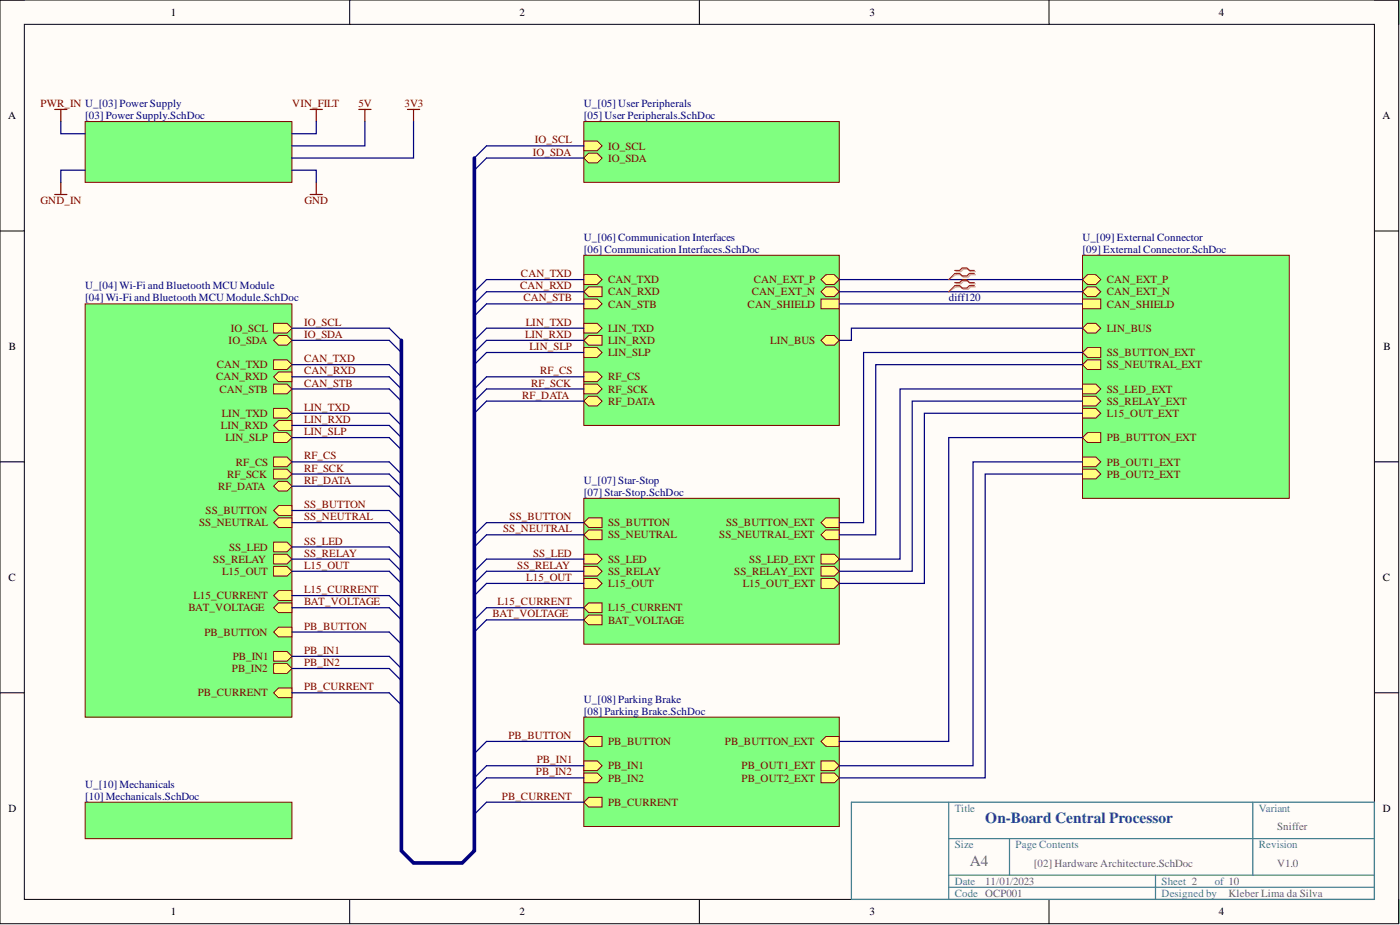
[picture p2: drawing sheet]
<svg xmlns="http://www.w3.org/2000/svg" width="292mm" height="193mm" viewBox="0 0 292 193" stroke-linecap="round" stroke-linejoin="round" font-family="sans-serif">
<path d="M0 0h291.8v192.7h-291.8z" fill-rule="evenodd" fill="#fffcf8"/>
<path d="M0 0h291.8v192.7h-291.8z" fill="none" stroke="#000" stroke-width=".21"/>
<path d="M5.1 5.1h281.7v182.5h-281.7z" fill-rule="evenodd" fill="#fffcf8"/>
<g fill="none" stroke="#000" stroke-width=".21">
<path d="M0 0h5.1M5.1 5.1h281.7v182.5h-281.7zM73 0v5.1M145.9 0v5.1M218.9 0v5.1M286.8 0h5v5.1M0 48.2h5.1M286.8 48.2h5M0 96.4h5.1M286.8 96.4h5M0 144.5h5.1M286.8 144.5h5"/>
<path d="M73 187.6v5.1M145.9 187.6v5.1M218.9 187.6v5.1M291.8 187.6v5.1"/>
</g>
<path d="M177.6 167.4h109.2v20.2h-109.2zM197.9 175h88.9M197.9 167.4v20.2M210.6 175v7.6M261.4 167.4v15.2M197.9 182.6h88.9M197.9 185.1h88.9M241.1 182.6v5" fill="none" stroke="#45818e" stroke-width=".25"/>
<path d="M17.8 25.4h43.1v12.6h-43.1z" fill-rule="evenodd" fill="#80ff80"/>
<path d="M17.8 25.4h43.1v12.6h-43.1z" fill="none" stroke="#800000" stroke-width=".21"/>
<path d="M121.8 25.4h53.3v12.6h-53.3z" fill-rule="evenodd" fill="#80ff80"/>
<path d="M121.8 25.4h53.3v12.6h-53.3z" fill="none" stroke="#800000" stroke-width=".21"/>
<path d="M121.8 29.4h2.8l1 1-1 1h-2.8z" fill-rule="evenodd" fill="#ffff80"/>
<path d="M121.8 29.4h2.8l1 1-1 1h-2.8z" fill="none" stroke="#800000" stroke-width=".21"/>
<path d="M121.8 33l1-1h1.8l1 1-1 1h-1.8z" fill-rule="evenodd" fill="#ffff80"/>
<path d="M121.8 33l1-1h1.8l1 1-1 1h-1.8z" fill="none" stroke="#800000" stroke-width=".21"/>
<path d="M17.8 63.4h43.1v86.2h-43.1z" fill-rule="evenodd" fill="#80ff80"/>
<path d="M17.8 63.4h43.1v86.2h-43.1z" fill="none" stroke="#800000" stroke-width=".21"/>
<path d="M57.1 67.5h2.8l1 1-1 1h-2.8z" fill-rule="evenodd" fill="#ffff80"/>
<path d="M57.1 67.5h2.8l1 1-1 1h-2.8z" fill="none" stroke="#800000" stroke-width=".21"/>
<path d="M57.1 71l1-1h1.8l1 1-1 1h-1.8z" fill-rule="evenodd" fill="#ffff80"/>
<path d="M57.1 71l1-1h1.8l1 1-1 1h-1.8z" fill="none" stroke="#800000" stroke-width=".21"/>
<path d="M57.1 144.5l1-1h2.8v2h-2.8z" fill-rule="evenodd" fill="#ffff80"/>
<path d="M57.1 144.5l1-1h2.8v2h-2.8z" fill="none" stroke="#800000" stroke-width=".21"/>
<path d="M57.1 124.2l1-1h2.8v2.1h-2.8z" fill-rule="evenodd" fill="#ffff80"/>
<path d="M57.1 124.2l1-1h2.8v2.1h-2.8z" fill="none" stroke="#800000" stroke-width=".21"/>
<path d="M57.1 126.8l1-1h2.8v2h-2.8z" fill-rule="evenodd" fill="#ffff80"/>
<path d="M57.1 126.8l1-1h2.8v2h-2.8z" fill="none" stroke="#800000" stroke-width=".21"/>
<path d="M57.1 75.1h2.8l1 1-1 1h-2.8z" fill-rule="evenodd" fill="#ffff80"/>
<path d="M57.1 75.1h2.8l1 1-1 1h-2.8z" fill="none" stroke="#800000" stroke-width=".21"/>
<path d="M57.1 78.6l1-1h2.8v2h-2.8z" fill-rule="evenodd" fill="#ffff80"/>
<path d="M57.1 78.6l1-1h2.8v2h-2.8z" fill="none" stroke="#800000" stroke-width=".21"/>
<path d="M57.1 80.1h2.8l1 1-1 1.1h-2.8z" fill-rule="evenodd" fill="#ffff80"/>
<path d="M57.1 80.1h2.8l1 1-1 1.1h-2.8z" fill="none" stroke="#800000" stroke-width=".21"/>
<path d="M57.1 88.8l1-1.1h2.8v2.1h-2.8z" fill-rule="evenodd" fill="#ffff80"/>
<path d="M57.1 88.8l1-1.1h2.8v2.1h-2.8z" fill="none" stroke="#800000" stroke-width=".21"/>
<path d="M57.1 85.2h2.8l1 1-1 1h-2.8z" fill-rule="evenodd" fill="#ffff80"/>
<path d="M57.1 85.2h2.8l1 1-1 1h-2.8z" fill="none" stroke="#800000" stroke-width=".21"/>
<path d="M57.1 90.3h2.8l1 1-1 1h-2.8z" fill-rule="evenodd" fill="#ffff80"/>
<path d="M57.1 90.3h2.8l1 1-1 1h-2.8z" fill="none" stroke="#800000" stroke-width=".21"/>
<path d="M57.1 95.3h2.8l1 1.1-1 1h-2.8z" fill-rule="evenodd" fill="#ffff80"/>
<path d="M57.1 95.3h2.8l1 1.1-1 1h-2.8z" fill="none" stroke="#800000" stroke-width=".21"/>
<path d="M57.1 97.9h2.8l1 1-1 1h-2.8z" fill-rule="evenodd" fill="#ffff80"/>
<path d="M57.1 97.9h2.8l1 1-1 1h-2.8z" fill="none" stroke="#800000" stroke-width=".21"/>
<path d="M57.1 101.4l1-1h1.8l1 1-1 1h-1.8z" fill-rule="evenodd" fill="#ffff80"/>
<path d="M57.1 101.4l1-1h1.8l1 1-1 1h-1.8z" fill="none" stroke="#800000" stroke-width=".21"/>
<path d="M57.1 106.5l1-1h2.8v2h-2.8z" fill-rule="evenodd" fill="#ffff80"/>
<path d="M57.1 106.5l1-1h2.8v2h-2.8z" fill="none" stroke="#800000" stroke-width=".21"/>
<path d="M57.1 109l1-1h2.8v2h-2.8z" fill-rule="evenodd" fill="#ffff80"/>
<path d="M57.1 109l1-1h2.8v2h-2.8z" fill="none" stroke="#800000" stroke-width=".21"/>
<path d="M57.1 113.1h2.8l1 1-1 1h-2.8z" fill-rule="evenodd" fill="#ffff80"/>
<path d="M57.1 113.1h2.8l1 1-1 1h-2.8z" fill="none" stroke="#800000" stroke-width=".21"/>
<path d="M57.1 115.6h2.8l1 1-1 1.1h-2.8z" fill-rule="evenodd" fill="#ffff80"/>
<path d="M57.1 115.6h2.8l1 1-1 1.1h-2.8z" fill="none" stroke="#800000" stroke-width=".21"/>
<path d="M57.1 118.2h2.8l1 1-1 1h-2.8z" fill-rule="evenodd" fill="#ffff80"/>
<path d="M57.1 118.2h2.8l1 1-1 1h-2.8z" fill="none" stroke="#800000" stroke-width=".21"/>
<path d="M57.1 131.9l1-1.1h2.8v2.1h-2.8z" fill-rule="evenodd" fill="#ffff80"/>
<path d="M57.1 131.9l1-1.1h2.8v2.1h-2.8z" fill="none" stroke="#800000" stroke-width=".21"/>
<path d="M57.1 135.9h2.8l1 1-1 1h-2.8z" fill-rule="evenodd" fill="#ffff80"/>
<path d="M57.1 135.9h2.8l1 1-1 1h-2.8z" fill="none" stroke="#800000" stroke-width=".21"/>
<path d="M57.1 138.4h2.8l1 1.1-1 1h-2.8z" fill-rule="evenodd" fill="#ffff80"/>
<path d="M57.1 138.4h2.8l1 1.1-1 1h-2.8z" fill="none" stroke="#800000" stroke-width=".21"/>
<path d="M121.8 53.3h53.3v35.5h-53.3z" fill-rule="evenodd" fill="#80ff80"/>
<path d="M121.8 53.3h53.3v35.5h-53.3z" fill="none" stroke="#800000" stroke-width=".21"/>
<path d="M171.3 71l1-1h1.8l1 1-1 1h-1.8z" fill-rule="evenodd" fill="#ffff80"/>
<path d="M171.3 71l1-1h1.8l1 1-1 1h-1.8z" fill="none" stroke="#800000" stroke-width=".21"/>
<path d="M121.8 71l1-1h2.8v2h-2.8z" fill-rule="evenodd" fill="#ffff80"/>
<path d="M121.8 71l1-1h2.8v2h-2.8z" fill="none" stroke="#800000" stroke-width=".21"/>
<path d="M121.8 67.5h2.8l1 1-1 1h-2.8z" fill-rule="evenodd" fill="#ffff80"/>
<path d="M121.8 67.5h2.8l1 1-1 1h-2.8z" fill="none" stroke="#800000" stroke-width=".21"/>
<path d="M121.8 72.5h2.8l1 1-1 1.1h-2.8z" fill-rule="evenodd" fill="#ffff80"/>
<path d="M121.8 72.5h2.8l1 1-1 1.1h-2.8z" fill="none" stroke="#800000" stroke-width=".21"/>
<path d="M121.8 57.3h2.8l1 1-1 1h-2.8z" fill-rule="evenodd" fill="#ffff80"/>
<path d="M121.8 57.3h2.8l1 1-1 1h-2.8z" fill="none" stroke="#800000" stroke-width=".21"/>
<path d="M121.8 60.9l1-1.1h2.8v2.1h-2.8z" fill-rule="evenodd" fill="#ffff80"/>
<path d="M121.8 60.9l1-1.1h2.8v2.1h-2.8z" fill="none" stroke="#800000" stroke-width=".21"/>
<path d="M121.8 62.4h2.8l1 1-1 1h-2.8z" fill-rule="evenodd" fill="#ffff80"/>
<path d="M121.8 62.4h2.8l1 1-1 1h-2.8z" fill="none" stroke="#800000" stroke-width=".21"/>
<path d="M171.3 58.3l1-1h1.8l1 1-1 1h-1.8z" fill-rule="evenodd" fill="#ffff80"/>
<path d="M171.3 58.3l1-1h1.8l1 1-1 1h-1.8z" fill="none" stroke="#800000" stroke-width=".21"/>
<path d="M171.3 60.9l1-1.1h1.8l1 1.1-1 1h-1.8z" fill-rule="evenodd" fill="#ffff80"/>
<path d="M171.3 60.9l1-1.1h1.8l1 1.1-1 1h-1.8z" fill="none" stroke="#800000" stroke-width=".21"/>
<path d="M121.8 77.6h2.8l1 1-1 1h-2.8z" fill-rule="evenodd" fill="#ffff80"/>
<path d="M121.8 77.6h2.8l1 1-1 1h-2.8z" fill="none" stroke="#800000" stroke-width=".21"/>
<path d="M121.8 80.1h2.8l1 1-1 1.1h-2.8z" fill-rule="evenodd" fill="#ffff80"/>
<path d="M121.8 80.1h2.8l1 1-1 1.1h-2.8z" fill="none" stroke="#800000" stroke-width=".21"/>
<path d="M121.8 83.7l1-1h1.8l1 1-1 1h-1.8z" fill-rule="evenodd" fill="#ffff80"/>
<path d="M121.8 83.7l1-1h1.8l1 1-1 1h-1.8z" fill="none" stroke="#800000" stroke-width=".21"/>
<path d="M171.3 62.4h3.8v2h-3.8z" fill-rule="evenodd" fill="#ffff80"/>
<path d="M171.3 62.4h3.8v2h-3.8z" fill="none" stroke="#800000" stroke-width=".21"/>
<path d="M121.8 104h53.3v30.4h-53.3z" fill-rule="evenodd" fill="#80ff80"/>
<path d="M121.8 104h53.3v30.4h-53.3z" fill="none" stroke="#800000" stroke-width=".21"/>
<path d="M171.3 109l1-1h2.8v2h-2.8z" fill-rule="evenodd" fill="#ffff80"/>
<path d="M171.3 109l1-1h2.8v2h-2.8z" fill="none" stroke="#800000" stroke-width=".21"/>
<path d="M121.8 115.6h2.8l1 1-1 1.1h-2.8z" fill-rule="evenodd" fill="#ffff80"/>
<path d="M121.8 115.6h2.8l1 1-1 1.1h-2.8z" fill="none" stroke="#800000" stroke-width=".21"/>
<path d="M171.3 115.6h2.8l1 1-1 1.1h-2.8z" fill-rule="evenodd" fill="#ffff80"/>
<path d="M171.3 115.6h2.8l1 1-1 1.1h-2.8z" fill="none" stroke="#800000" stroke-width=".21"/>
<path d="M121.8 109l1-1h2.8v2h-2.8z" fill-rule="evenodd" fill="#ffff80"/>
<path d="M121.8 109l1-1h2.8v2h-2.8z" fill="none" stroke="#800000" stroke-width=".21"/>
<path d="M171.3 111.6l1-1h2.8v2h-2.8z" fill-rule="evenodd" fill="#ffff80"/>
<path d="M171.3 111.6l1-1h2.8v2h-2.8z" fill="none" stroke="#800000" stroke-width=".21"/>
<path d="M121.8 111.6l1-1h2.8v2h-2.8z" fill-rule="evenodd" fill="#ffff80"/>
<path d="M121.8 111.6l1-1h2.8v2h-2.8z" fill="none" stroke="#800000" stroke-width=".21"/>
<path d="M121.8 129.3l1-1h2.8v2h-2.8z" fill-rule="evenodd" fill="#ffff80"/>
<path d="M121.8 129.3l1-1h2.8v2h-2.8z" fill="none" stroke="#800000" stroke-width=".21"/>
<path d="M121.8 118.2h2.8l1 1-1 1h-2.8z" fill-rule="evenodd" fill="#ffff80"/>
<path d="M121.8 118.2h2.8l1 1-1 1h-2.8z" fill="none" stroke="#800000" stroke-width=".21"/>
<path d="M171.3 118.2h2.8l1 1-1 1h-2.8z" fill-rule="evenodd" fill="#ffff80"/>
<path d="M171.3 118.2h2.8l1 1-1 1h-2.8z" fill="none" stroke="#800000" stroke-width=".21"/>
<path d="M121.8 120.7h2.8l1 1-1 1h-2.8z" fill-rule="evenodd" fill="#ffff80"/>
<path d="M121.8 120.7h2.8l1 1-1 1h-2.8z" fill="none" stroke="#800000" stroke-width=".21"/>
<path d="M171.3 120.7h2.8l1 1-1 1h-2.8z" fill-rule="evenodd" fill="#ffff80"/>
<path d="M171.3 120.7h2.8l1 1-1 1h-2.8z" fill="none" stroke="#800000" stroke-width=".21"/>
<path d="M121.8 126.8l1-1h2.8v2h-2.8z" fill-rule="evenodd" fill="#ffff80"/>
<path d="M121.8 126.8l1-1h2.8v2h-2.8z" fill="none" stroke="#800000" stroke-width=".21"/>
<path d="M121.8 149.6h53.3v22.8h-53.3z" fill-rule="evenodd" fill="#80ff80"/>
<path d="M121.8 149.6h53.3v22.8h-53.3z" fill="none" stroke="#800000" stroke-width=".21"/>
<path d="M171.3 154.7l1-1h2.8v2h-2.8z" fill-rule="evenodd" fill="#ffff80"/>
<path d="M171.3 154.7l1-1h2.8v2h-2.8z" fill="none" stroke="#800000" stroke-width=".21"/>
<path d="M121.8 154.7l1-1h2.8v2h-2.8z" fill-rule="evenodd" fill="#ffff80"/>
<path d="M121.8 154.7l1-1h2.8v2h-2.8z" fill="none" stroke="#800000" stroke-width=".21"/>
<path d="M121.8 167.4l1-1.1h2.8v2.1h-2.8z" fill-rule="evenodd" fill="#ffff80"/>
<path d="M121.8 167.4l1-1.1h2.8v2.1h-2.8z" fill="none" stroke="#800000" stroke-width=".21"/>
<path d="M121.8 158.7h2.8l1 1-1 1.1h-2.8z" fill-rule="evenodd" fill="#ffff80"/>
<path d="M121.8 158.7h2.8l1 1-1 1.1h-2.8z" fill="none" stroke="#800000" stroke-width=".21"/>
<path d="M121.8 161.3h2.8l1 1-1 1h-2.8z" fill-rule="evenodd" fill="#ffff80"/>
<path d="M121.8 161.3h2.8l1 1-1 1h-2.8z" fill="none" stroke="#800000" stroke-width=".21"/>
<path d="M171.3 161.3h2.8l1 1-1 1h-2.8z" fill-rule="evenodd" fill="#ffff80"/>
<path d="M171.3 161.3h2.8l1 1-1 1h-2.8z" fill="none" stroke="#800000" stroke-width=".21"/>
<path d="M171.3 158.7h2.8l1 1-1 1.1h-2.8z" fill-rule="evenodd" fill="#ffff80"/>
<path d="M171.3 158.7h2.8l1 1-1 1.1h-2.8z" fill="none" stroke="#800000" stroke-width=".21"/>
<path d="M225.9 53.3h43.1v50.7h-43.1z" fill-rule="evenodd" fill="#80ff80"/>
<path d="M225.9 53.3h43.1v50.7h-43.1z" fill="none" stroke="#800000" stroke-width=".21"/>
<path d="M225.9 58.3l1-1h1.7l1.1 1-1.1 1h-1.7z" fill-rule="evenodd" fill="#ffff80"/>
<path d="M225.9 58.3l1-1h1.7l1.1 1-1.1 1h-1.7z" fill="none" stroke="#800000" stroke-width=".21"/>
<path d="M225.9 60.9l1-1.1h1.7l1.1 1.1-1.1 1h-1.7z" fill-rule="evenodd" fill="#ffff80"/>
<path d="M225.9 60.9l1-1.1h1.7l1.1 1.1-1.1 1h-1.7z" fill="none" stroke="#800000" stroke-width=".21"/>
<path d="M225.9 62.4h3.8v2h-3.8z" fill-rule="evenodd" fill="#ffff80"/>
<path d="M225.9 62.4h3.8v2h-3.8z" fill="none" stroke="#800000" stroke-width=".21"/>
<path d="M225.9 68.5l1-1h1.7l1.1 1-1.1 1h-1.7z" fill-rule="evenodd" fill="#ffff80"/>
<path d="M225.9 68.5l1-1h1.7l1.1 1-1.1 1h-1.7z" fill="none" stroke="#800000" stroke-width=".21"/>
<path d="M225.9 73.5l1-1h2.8v2.1h-2.8z" fill-rule="evenodd" fill="#ffff80"/>
<path d="M225.9 73.5l1-1h2.8v2.1h-2.8z" fill="none" stroke="#800000" stroke-width=".21"/>
<path d="M225.9 80.1h2.7l1.1 1-1.1 1.1h-2.7z" fill-rule="evenodd" fill="#ffff80"/>
<path d="M225.9 80.1h2.7l1.1 1-1.1 1.1h-2.7z" fill="none" stroke="#800000" stroke-width=".21"/>
<path d="M225.9 76.1l1-1h2.8v2h-2.8z" fill-rule="evenodd" fill="#ffff80"/>
<path d="M225.9 76.1l1-1h2.8v2h-2.8z" fill="none" stroke="#800000" stroke-width=".21"/>
<path d="M225.9 82.7h2.7l1.1 1-1.1 1h-2.7z" fill-rule="evenodd" fill="#ffff80"/>
<path d="M225.9 82.7h2.7l1.1 1-1.1 1h-2.7z" fill="none" stroke="#800000" stroke-width=".21"/>
<path d="M225.9 85.2h2.7l1.1 1-1.1 1h-2.7z" fill-rule="evenodd" fill="#ffff80"/>
<path d="M225.9 85.2h2.7l1.1 1-1.1 1h-2.7z" fill="none" stroke="#800000" stroke-width=".21"/>
<path d="M225.9 91.3l1-1h2.8v2h-2.8z" fill-rule="evenodd" fill="#ffff80"/>
<path d="M225.9 91.3l1-1h2.8v2h-2.8z" fill="none" stroke="#800000" stroke-width=".21"/>
<path d="M225.9 97.9h2.7l1.1 1-1.1 1h-2.7z" fill-rule="evenodd" fill="#ffff80"/>
<path d="M225.9 97.9h2.7l1.1 1-1.1 1h-2.7z" fill="none" stroke="#800000" stroke-width=".21"/>
<path d="M225.9 95.3h2.7l1.1 1.1-1.1 1h-2.7z" fill-rule="evenodd" fill="#ffff80"/>
<path d="M225.9 95.3h2.7l1.1 1.1-1.1 1h-2.7z" fill="none" stroke="#800000" stroke-width=".21"/>
<path d="M17.8 167.4h43.1v7.6h-43.1z" fill-rule="evenodd" fill="#80ff80"/>
<path d="M17.8 167.4h43.1v7.6h-43.1z" fill="none" stroke="#800000" stroke-width=".21"/>
<g fill="none" stroke="#000080" stroke-width=".25">
<path d="M12.7 25.4v2.5h5.1M17.8 35.5h-5.1v2.5M60.9 35.5h5.1v2.5M66 25.4v2.5h-5.1M76.1 25.4v5h-15.2M86.3 25.4v7.6h-25.4M121.8 33h-20.3l-2.5 2.5M121.8 30.4h-20.3l-2.5 2.6M121.8 58.3h-20.3l-2.5 2.6M175.1 58.3h50.8M60.9 68.5h20.3l2.5 2.5M60.9 71h20.3l2.5 2.5"/>
<path d="M60.9 76.1h20.3l2.5 2.5M60.9 78.6h20.3l2.5 2.5M121.8 78.6h-20.3l-2.5 2.5M121.8 73.5h-20.3l-2.5 2.6M121.8 71h-20.3l-2.5 2.5M121.8 68.5h-20.3l-2.5 2.5M121.8 63.4h-20.3l-2.5 2.5M121.8 60.9h-20.3l-2.5 2.5M175.1 60.9h50.8M175.1 63.4h50.8M225.9 68.5h-48.3v2.5h-2.5M225.9 73.5h-45.7v35.5h-5.1"/>
<path d="M225.9 76.1h-43.2v35.5h-7.6M60.9 81.1h20.3l2.5 2.6M60.9 86.2h20.3l2.5 2.6M60.9 88.8h20.3l2.5 2.5M60.9 91.3h20.3l2.5 2.5M60.9 96.4h20.3l2.5 2.5M60.9 98.9h20.3l2.5 2.5M121.8 83.7h-20.3l-2.5 2.5M121.8 81.1h-20.3l-2.5 2.6M225.9 81.1h-38.1v35.5h-12.7M225.9 83.7h-35.6v35.5h-15.2M225.9 86.2h-33v35.5h-17.8"/>
<path d="M225.9 91.3h-28v63.4h-22.8M225.9 96.4h-22.9v63.3h-27.9M225.9 98.9h-20.3v63.4h-30.5M60.9 101.4h20.3l2.5 2.6M60.9 106.5h20.3l2.5 2.5M60.9 109h20.3l2.5 2.6M60.9 114.1h20.3l2.5 2.5M60.9 116.6h20.3l2.5 2.6M60.9 119.2h20.3l2.5 2.5M121.8 119.2h-20.3l-2.5 2.5M121.8 116.6h-20.3l-2.5 2.6M121.8 111.6h-20.3l-2.5 2.5"/>
<path d="M121.8 109h-20.3l-2.5 2.6M60.9 124.2h20.3l2.5 2.6M60.9 126.8h20.3l2.5 2.5M60.9 131.9h20.3l2.5 2.5M60.9 136.9h20.3l2.5 2.6M60.9 139.5h20.3l2.5 2.5M121.8 129.3h-20.3l-2.5 2.6M121.8 126.8h-20.3l-2.5 2.5M121.8 121.7h-20.3l-2.5 2.5M60.9 144.5h20.3l2.5 2.6M121.8 159.7h-20.3l-2.5 2.6M121.8 154.7h-20.3l-2.5 2.5"/>
<path d="M121.8 167.4h-20.3l-2.5 2.5M121.8 162.3h-20.3l-2.5 2.5"/>
</g>
<path d="M11.4 22.8h2.6M12.7 22.8v2.6M12.7 38v2.6M64.7 22.8h2.5M66 22.8v2.6M66 38v2.6M74.9 22.8h2.5M76.1 22.8v2.6M85 22.8h2.6M86.3 22.8v2.6M11.4 40.6h2.6M64.7 40.6h2.5" fill="none" stroke="#800000" stroke-width=".25"/>
<path d="M99 33v144.5l-2.6 2.5h-10.1l-2.6-2.5v-106.5" fill="none" stroke="#000080" stroke-width=".76"/>
<path d="M199.5 56.7h1l.5-.5h1l.5 .5h1M199.5 57.3h1l.5 .5h1l.5-.5h1M199.5 59.2h1l.5-.5h1l.5 .5h1M199.5 59.8h1l.5 .6h1l.5-.6h1" fill="none" stroke="#d0a19e" stroke-width=".25"/>
<path d="M199.5 57.3l-1.6 1M199.5 59.8l-1.6 1.1" fill="none" stroke="#d0a19e" stroke-width=".21"/>
<path d="M199.2 56.4h1l.5-.5h1l.6 .5h1M199.2 57.1h1l.5 .5h1l.6-.5h1M199.2 59h1l.5-.5h1l.6 .5h1M199.2 59.6h1l.5 .5h1l.6-.5h1" fill="none" stroke="#f00" stroke-width=".25"/>
<path d="M199.2 57.1l-1.3 1.2M199.2 59.6l-1.3 1.3" fill="none" stroke="#f00" stroke-width=".21"/>
<text font-size="3.2" fill="#0b5394" x="205.6" y="171.7">On-Board Central Processor</text>
<text font-size="3.2" fill="#666" x="202.3" y="180.6">A4</text>
<g font-size="2.3">
<text x="35.6" y="3.3">1</text>
<text x="108.4" y="3.3">2</text>
<text x="181.4" y="3.3">3</text>
<text x="254.3" y="3.3">4</text>
<text x="1.7" y="24.9">A</text>
<text x="288.5" y="24.9">A</text>
<text x="1.9" y="73">B</text>
<text x="288.6" y="73">B</text>
<text x="1.8" y="121.2">C</text>
<text x="288.5" y="121.2">C</text>
<text x="1.8" y="169.4">D</text>
<text x="288.5" y="169.4">D</text>
<text x="35.6" y="190.9">1</text>
<text x="108.4" y="190.9">2</text>
<text x="181.4" y="190.9">3</text>
<text x="254.3" y="190.9">4</text>
</g>
<g font-size="2.3" fill="#800000">
<text x="8.5" y="22.3">PWR_IN U_[03] Power Supply</text>
<text x="61" y="22.3">VIN_FILT</text>
<text x="74.8" y="22.3">5V</text>
<text x="84.4" y="22.3">3V3</text>
<text x="111.6" y="29.9">IO_SCL</text>
<text x="111.2" y="32.5">IO_SDA</text>
<text x="126.9" y="31.2">IO_SCL</text>
<text x="126.9" y="33.7">IO_SDA</text>
<text x="8.5" y="42.6">GND_IN</text>
<text x="63.5" y="42.6">GND</text>
<text x="108.7" y="57.8">CAN_TXD</text>
<text x="126.9" y="59.1">CAN_TXD</text>
<text x="157.3" y="59.1">CAN_EXT_P</text>
<text x="230.9" y="59.1">CAN_EXT_P</text>
<text x="108.5" y="60.4">CAN_RXD</text>
<text x="109.2" y="62.9">CAN_STB</text>
<text x="126.9" y="61.6">CAN_RXD</text>
<text x="126.9" y="64.2">CAN_STB</text>
<text x="156" y="64.2">CAN_SHIELD</text>
<text x="156.8" y="61.6">CAN_EXT_N</text>
<text x="230.9" y="61.6">CAN_EXT_N</text>
<text x="230.9" y="64.2">CAN_SHIELD</text>
<text x="47.7" y="71.8">IO_SDA</text>
<text x="48.1" y="69.2">IO_SCL</text>
<text x="63.4" y="68">IO_SCL</text>
<text x="63.4" y="70.5">IO_SDA</text>
<text x="109.5" y="70.5">LIN_RXD</text>
<text x="109.7" y="68">LIN_TXD</text>
<text x="126.9" y="71.8">LIN_RXD</text>
<text x="126.9" y="69.2">LIN_TXD</text>
<text x="160.7" y="71.8">LIN_BUS</text>
<text x="230.9" y="69.2">LIN_BUS</text>
<text x="45.3" y="76.8">CAN_TXD</text>
<text x="63.4" y="75.6">CAN_TXD</text>
<text x="110.5" y="73">LIN_SLP</text>
<text x="126.9" y="74.3">LIN_SLP</text>
<text x="230.9" y="74.3">SS_BUTTON_EXT</text>
<text x="230.9" y="76.8">SS_NEUTRAL_EXT</text>
<text x="45.1" y="79.4">CAN_RXD</text>
<text x="45.8" y="81.9">CAN_STB</text>
<text x="63.4" y="78.1">CAN_RXD</text>
<text x="63.4" y="80.6">CAN_STB</text>
<text x="109" y="83.2">RF_DATA</text>
<text x="110.8" y="80.6">RF_SCK</text>
<text x="112.7" y="78.1">RF_CS</text>
<text x="126.9" y="79.4">RF_CS</text>
<text x="126.9" y="81.9">RF_SCK</text>
<text x="230.9" y="81.9">SS_LED_EXT</text>
<text x="46.1" y="89.5">LIN_RXD</text>
<text x="46.3" y="87">LIN_TXD</text>
<text x="63.4" y="85.7">LIN_TXD</text>
<text x="63.4" y="88.2">LIN_RXD</text>
<text x="126.9" y="84.4">RF_DATA</text>
<text x="230.9" y="84.4">SS_RELAY_EXT</text>
<text x="230.9" y="87">L15_OUT_EXT</text>
<text x="47" y="92">LIN_SLP</text>
<text x="63.4" y="90.8">LIN_SLP</text>
<text x="63.4" y="95.8">RF_CS</text>
<text x="230.9" y="92">PB_BUTTON_EXT</text>
<text x="47.4" y="99.7">RF_SCK</text>
<text x="49.2" y="97.1">RF_CS</text>
<text x="63.4" y="98.4">RF_SCK</text>
<text x="63.4" y="100.9">RF_DATA</text>
<text x="230.9" y="99.7">PB_OUT2_EXT</text>
<text x="230.9" y="97.1">PB_OUT1_EXT</text>
<text x="42.9" y="107.3">SS_BUTTON</text>
<text x="45.5" y="102.2">RF_DATA</text>
<text x="63.4" y="106">SS_BUTTON</text>
<text x="41.5" y="109.8">SS_NEUTRAL</text>
<text x="63.4" y="108.5">SS_NEUTRAL</text>
<text x="63.4" y="113.6">SS_LED</text>
<text x="105" y="111.1">SS_NEUTRAL</text>
<text x="106.3" y="108.5">SS_BUTTON</text>
<text x="126.9" y="109.8">SS_BUTTON</text>
<text x="126.9" y="112.3">SS_NEUTRAL</text>
<text x="150.1" y="112.3">SS_NEUTRAL_EXT</text>
<text x="151.5" y="109.8">SS_BUTTON_EXT</text>
<text x="44.5" y="117.4">SS_RELAY</text>
<text x="46.4" y="119.9">L15_OUT</text>
<text x="47.8" y="114.9">SS_LED</text>
<text x="63.4" y="116.1">SS_RELAY</text>
<text x="63.4" y="118.7">L15_OUT</text>
<text x="107.9" y="118.7">SS_RELAY</text>
<text x="111.2" y="116.1">SS_LED</text>
<text x="126.9" y="117.4">SS_LED</text>
<text x="126.9" y="119.9">SS_RELAY</text>
<text x="153.2" y="119.9">SS_RELAY_EXT</text>
<text x="156.3" y="117.4">SS_LED_EXT</text>
<text x="40.3" y="125">L15_CURRENT</text>
<text x="63.4" y="123.7">L15_CURRENT</text>
<text x="109.8" y="121.2">L15_OUT</text>
<text x="126.9" y="122.5">L15_OUT</text>
<text x="155" y="122.5">L15_OUT_EXT</text>
<text x="39.3" y="127.5">BAT_VOLTAGE</text>
<text x="63.4" y="126.3">BAT_VOLTAGE</text>
<text x="63.4" y="131.3">PB_BUTTON</text>
<text x="102.8" y="128.8">BAT_VOLTAGE</text>
<text x="103.8" y="126.3">L15_CURRENT</text>
<text x="126.9" y="130.1">BAT_VOLTAGE</text>
<text x="126.9" y="127.5">L15_CURRENT</text>
<text x="42.6" y="132.6">PB_BUTTON</text>
<text x="48.6" y="137.7">PB_IN1</text>
<text x="63.4" y="136.4">PB_IN1</text>
<text x="48.4" y="140.2">PB_IN2</text>
<text x="63.4" y="139">PB_IN2</text>
<text x="41.3" y="145.3">PB_CURRENT</text>
<text x="63.4" y="144">PB_CURRENT</text>
<text x="106.1" y="154.2">PB_BUTTON</text>
<text x="126.9" y="155.4">PB_BUTTON</text>
<text x="151.2" y="155.4">PB_BUTTON_EXT</text>
<text x="111.8" y="161.8">PB_IN2</text>
<text x="112" y="159.2">PB_IN1</text>
<text x="126.9" y="160.5">PB_IN1</text>
<text x="154.7" y="160.5">PB_OUT1_EXT</text>
<text x="104.7" y="166.8">PB_CURRENT</text>
<text x="126.9" y="163">PB_IN2</text>
<text x="154.7" y="163">PB_OUT2_EXT</text>
<text x="126.9" y="168.1">PB_CURRENT</text>
</g>
<g font-size="2.3" fill="#000080">
<text x="121.8" y="22.3">U_[05] User Peripherals</text>
<text x="17.8" y="24.9">[03] Power Supply.SchDoc</text>
<text x="121.8" y="24.9">[05] User Peripherals.SchDoc</text>
<text x="121.8" y="50.2">U_[06] Communication Interfaces</text>
<text x="121.8" y="52.7">[06] Communication Interfaces.SchDoc</text>
<text x="225.9" y="50.2">U_[09] External Connector</text>
<text x="225.9" y="52.7">[09] External Connector.SchDoc</text>
<text x="17.8" y="60.4">U_[04] Wi-Fi and Bluetooth MCU Module</text>
<text x="17.8" y="62.9">[04] Wi-Fi and Bluetooth MCU Module.SchDoc</text>
<text x="197.9" y="62.9">diff120</text>
<text x="121.8" y="100.9">U_[07] Star-Stop</text>
<text x="121.8" y="103.5">[07] Star-Stop.SchDoc</text>
<text x="121.8" y="146.6">U_[08] Parking Brake</text>
<text x="121.8" y="149.1">[08] Parking Brake.SchDoc</text>
<text x="17.8" y="164.3">U_[10] Mechanicals</text>
<text x="17.8" y="166.8">[10] Mechanicals.SchDoc</text>
</g>
<g font-size="2.3" fill="#45818e">
<text x="199.2" y="169.4">Title</text>
<text x="262.7" y="169.4">Variant</text>
<text x="199.2" y="177">Size</text>
<text x="211.9" y="177">Page Contents</text>
<text x="262.7" y="177">Revision</text>
<text x="199.2" y="184.6">Date</text>
<text x="242.4" y="184.6">Sheet 2</text>
<text x="253.4" y="184.6">of 10</text>
<text x="199.2" y="187.1">Code OCP001</text>
<text x="242.4" y="187.1">Designed by</text>
</g>
<g font-size="2.3" fill="#666">
<text x="266.5" y="173.2">Sniffer</text>
<text x="205.6" y="184.6">11/01/2023</text>
<text x="215.7" y="180.8">[02] Hardware Architecture.SchDoc</text>
<text x="266.5" y="180.8">V1.0</text>
<text x="256.3" y="187.1">Kleber Lima da Silva</text>
</g>
</svg>
